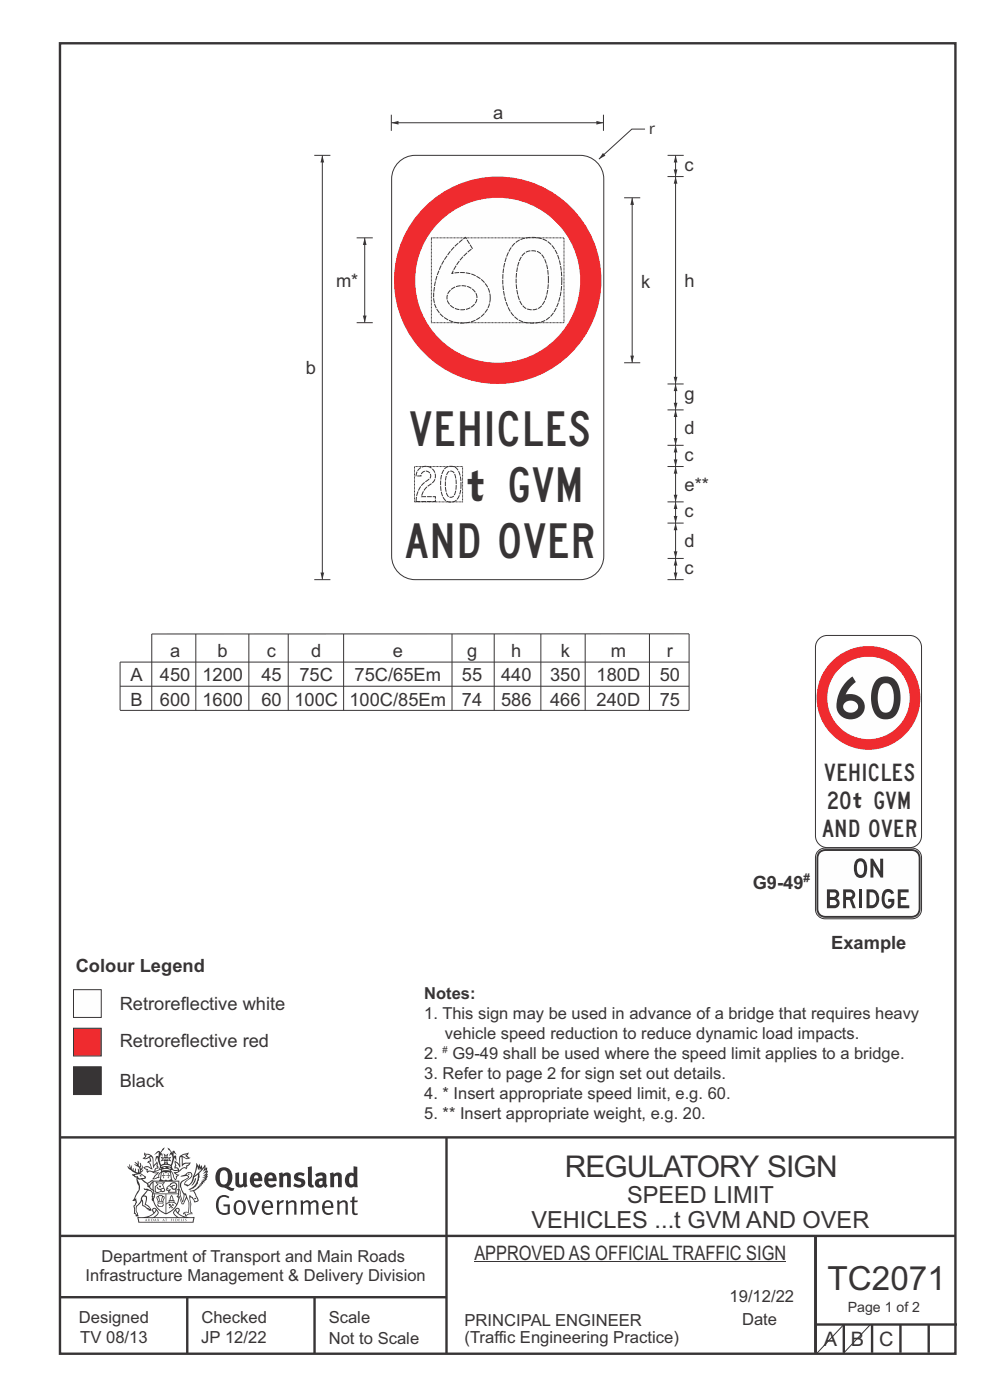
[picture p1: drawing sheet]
<svg xmlns="http://www.w3.org/2000/svg" width="210mm" height="297mm" viewBox="0 0 210 297" stroke-linecap="round" stroke-linejoin="round" font-family="sans-serif">
<path d="M41.5 134.5v16.2M52.8 134.5v16.2M61.1 134.5v16.2M72.9 134.5v16.2M95.9 134.5v16.2M104.8 134.5v16.2M114.7 134.5v16.2M124.1 134.5v16.2M137.8 134.5v16.2M25.5 150.7h120.7v-16.2h-114v16.2M25.5 145.6h120.7M146.2 140.5h-120.7v10.1" fill="none" stroke="#373435" stroke-width=".21"/>
<g fill="none" stroke="#373435" stroke-width=".51">
<path d="M12.7 9.2h190v278h-190zM12.7 241.3h190M94.7 241.4v45.8M12.7 275.2h82M12.7 262.2h190.1M39.7 275.2v12M66.7 275.2v12M173 262.1v24.9M173 281h30M179 281v6M185 281v6M191 281v6"/>
<path d="M197 281v6"/>
</g>
<path d="M15.6 210h5.9v5.8h-5.9z" fill-rule="evenodd" fill="#fefefe" stroke="#373435" stroke-width=".21"/>
<path d="M15.6 218.1h5.9v5.9h-5.9z" fill-rule="evenodd" fill="#ed3237" stroke="#373435" stroke-width=".21"/>
<path d="M15.6 226.3h5.9v5.9h-5.9z" fill-rule="evenodd" fill="#373435" stroke="#373435" stroke-width=".21"/>
<path d="M179 281l-5.8 6.2" fill="none" stroke="#373435" stroke-width=".21"/>
<g fill="#373435">
<path d="M47 248.4a2.55 2.55 0 0 0 0 2.7l.3 .2a.81 .81 0 0 0 1-1v-.5a1.04 1.04 0 0 0-1.1-1.5zM46.3 248.1a1.82 1.82 0 0 1 2.1-.2 1.82 1.82 0 0 1 .9 1.8 2.29 2.29 0 0 1-.8 2l.7 .3h.5l-.2 .6a2.87 2.87 0 0 1-2-.7 2.12 2.12 0 0 1-1.7-3.1z" fill-rule="evenodd"/>
<path d="M49.9 248.9l.8-.2v2a.46 .46 0 0 0 .3 .6 .46 .46 0 0 0 .6-.3v-2.1l.7-.2v2.4l.2 .5-.5 .3-.3-.3a1.02 1.02 0 0 1-1.2 .3 1.02 1.02 0 0 1-.6-1.1z" fill-rule="evenodd"/>
<path d="M54 249.5l-.1 .5h.9a.49 .49 0 0 0-.2-.6 .49 .49 0 0 0-.6 .1zM53.4 249.1a1.34 1.34 0 0 1 1.6-.2 1.34 1.34 0 0 1 .6 1.5v.2h-1.7a.77 .77 0 0 0 .5 .8 .77 .77 0 0 0 .9-.4l.3 .5a1.59 1.59 0 0 1-2 .2 1.59 1.59 0 0 1-.5-2.1z" fill-rule="evenodd"/>
<path d="M57 249.5l-.1 .5h1a.49 .49 0 0 0-.2-.6 .49 .49 0 0 0-.7 .1zM56.4 249.1a1.34 1.34 0 0 1 1.6-.2 1.34 1.34 0 0 1 .7 1.5v.2h-1.8a.77 .77 0 0 0 .5 .8 .77 .77 0 0 0 .9-.4l.4 .5a1.59 1.59 0 0 1-2.1 .2 1.59 1.59 0 0 1-.5-2.1z" fill-rule="evenodd"/>
<path d="M59.2 248.9l.7-.2 .1 .4a.95 .95 0 0 1 1-.3 .95 .95 0 0 1 .7 .8v2.3h-.8v-2.3a.46 .46 0 0 0-.8 .1v2.2h-.8z" fill-rule="evenodd"/>
<path d="M62.6 249.1a1.75 1.75 0 0 1 2-.1l-.2 .5-.6-.2a.43 .43 0 0 0-.6 .3l.4 .3a1.04 1.04 0 0 1 1.2 1.1 1.04 1.04 0 0 1-1.4 1l-1.2-.4 .3-.6 1 .4 .4-.4a.88 .88 0 0 0-1-.5l-.4-.2-.1-.4z" fill-rule="evenodd"/>
<path d="M65.3 247.6l.8-.2 .1 3.8 .3 .2 .1 .4a.88 .88 0 0 1-1 0 .88 .88 0 0 1-.3-1z" fill-rule="evenodd"/>
<path d="M67.8 250.6a.43 .43 0 0 0-.1 .7 .43 .43 0 0 0 .7-.1v-.7zM66.8 249.1a1.7 1.7 0 0 1 2.4 .1v1.9l.3 .4-.4 .5-.5-.4a1.03 1.03 0 0 1-1.7-.1 1.03 1.03 0 0 1 .8-1.5h.7v-.4a.8 .8 0 0 0-1.2 .1z" fill-rule="evenodd"/>
<path d="M70 248.9l.7-.2 .1 .4a.95 .95 0 0 1 1-.3 .95 .95 0 0 1 .7 .8v2.3h-.8v-2.3a.46 .46 0 0 0-.8 .1v2.2h-.8z" fill-rule="evenodd"/>
<path d="M74.3 249.5a1.48 1.48 0 0 0 0 1.7h.5l.2-.1v-1.5l-.3-.2zM75 247.4l.8 .1 .1 4.4h-.7l-.1-.2a1.26 1.26 0 0 1-1.4 0 1.26 1.26 0 0 1-.5-1.3 1.29 1.29 0 0 1 .4-1.4 1.29 1.29 0 0 1 1.4-.1z" fill-rule="evenodd"/>
<path d="M46.4 253.9a1.72 1.72 0 0 1 2.3 0l-.3 .3a1.24 1.24 0 0 0-1.4-.2 1.24 1.24 0 0 0-.6 1.4 1.49 1.49 0 0 0 1.2 1.9l.7-.1v-1.3h-.8l-.1-.4h1.3v1.9a1.93 1.93 0 0 1-2.2 0 1.93 1.93 0 0 1-.7-2.2l.2-.8z" fill-rule="evenodd"/>
<path d="M50.4 255.1a1.65 1.65 0 0 0 .2 2.2 .99 .99 0 0 0 1-1.4 .78 .78 0 0 0-.4-.8 .78 .78 0 0 0-.8 0zM50 254.9a1.33 1.33 0 0 1 1.6-.1 1.33 1.33 0 0 1 .5 1.4 1.31 1.31 0 0 1-1.3 1.6 1.31 1.31 0 0 1-1.2-1.6v-.6z" fill-rule="evenodd"/>
<path d="M52.5 254.7l.4-.1 .9 2.6 .8-2.5h.5l-1.1 3h-.5z" fill-rule="evenodd"/>
<path d="M56.3 255.2l-.2 .7h1.3a.7 .7 0 0 0-.3-.8 .7 .7 0 0 0-.8 .1zM55.9 255a1.22 1.22 0 0 1 1.5-.2 1.22 1.22 0 0 1 .5 1.5h-1.8a.93 .93 0 0 0 .5 1 .93 .93 0 0 0 1.1-.2l.2 .3a1.43 1.43 0 0 1-1.8 .1 1.43 1.43 0 0 1-.6-1.7z" fill-rule="evenodd"/>
<path d="M58.7 254.7l.4-.1 .1 .5 .4-.4 .6-.1-.2 .5a.66 .66 0 0 0-.8 .7v1.9h-.4z" fill-rule="evenodd"/>
<path d="M60.6 254.7l.4-.1 .1 .5a.94 .94 0 0 1 1-.5 .94 .94 0 0 1 .8 .8v2.3h-.5l-.1-2.5a.81 .81 0 0 0-1.2 .3v2.2h-.4z" fill-rule="evenodd"/>
<path d="M63.7 254.7l.5-.1 .1 .5 .4-.3a.78 .78 0 0 1 1.1 .3 .9 .9 0 0 1 1-.5 .9 .9 0 0 1 .8 .8v2.3h-.5l-.1-2.5a.67 .67 0 0 0-1.1 .3v2.2h-.5v-2.4l-.4-.3-.7 .4v2.3h-.5z" fill-rule="evenodd"/>
<path d="M69 255.2l-.1 .7h1.3a.7 .7 0 0 0-.3-.8 .7 .7 0 0 0-.9 .1zM68.7 255a1.22 1.22 0 0 1 1.5-.2 1.22 1.22 0 0 1 .5 1.5h-1.8a.93 .93 0 0 0 .4 1 .93 .93 0 0 0 1.2-.2l.1 .3a1.44 1.44 0 0 1-1.7 .1 1.44 1.44 0 0 1-.6-1.7z" fill-rule="evenodd"/>
<path d="M71.4 254.7l.5-.1 .1 .5a.94 .94 0 0 1 1-.5 .94 .94 0 0 1 .8 .8v2.3h-.5l-.1-2.5a.81 .81 0 0 0-1.2 .3v2.2h-.4z" fill-rule="evenodd"/>
<path d="M74.7 253.9l.5-.1v.9h.7l-.1 .3h-.6v2.2l.1 .2h.5l.1 .3a.75 .75 0 0 1-1.2-.6v-2.1h-.4v-.3h.4z" fill-rule="evenodd"/>
<path d="M30.8 244.9l1.1 .3-.9 .5h-.4l.6-.5zM31.8 245.4h.2a2.44 2.44 0 0 1 .4 1.9l.1 .5 .7-1-.1 .6 .3 .3a.57 .57 0 0 0-.6 .7l-1-.1-.5 .2 .2-.5-.8-.3 .7-.1 .9 .5 .1-.1-.6-1.3-.2-.2h.5zM30.7 244.4l-.1 .5 .2 .4-.6 .4a1.04 1.04 0 0 0 1.4-.1l.2 .6-.3 .1-.2 .4a.94 .94 0 0 1 .8 1.1l-.2-.1a1.16 1.16 0 0 0-1.5-.1l.3 .4 .4 .2 .1 .5 .2 .1 .1-.2a.94 .94 0 0 1 1.1 .2l.8 .1-1.2 1.2a1.13 1.13 0 0 0 1.2-.2l.4-.1-.1-.4 .5-.8a.83 .83 0 0 0-.6 1.1l-.3-.1-.7 .4 1.1-1.4-.5 .1-.5-.1 1.3-.5-.1-.1-.9 .4v-.3l.2-.2 .3 .1 .1-.3-.2-.4v-.6l-.1-.4-.7 1v-.7a1.42 1.42 0 0 0-1.6-1.8z" fill-rule="evenodd"/>
<path d="M38.5 245.2l.5-.2 .7-.1-.6 .3 .8 .5h-.3zM38.3 245.5l.2-.1 .1 2a1.69 1.69 0 0 1 1.6-.6l-.8 .5 .1 .5a1.1 1.1 0 0 0-1.5 .6l-.1-.5-.2-.2h-.5l.3-.4-.3-.7a1.42 1.42 0 0 1 .8 1.1l.2-.1zM37.1 246.2l.1 1-.2 .3 .1 .4h.5l.1 .2a.96 .96 0 0 1-1.1-.1l-.1 .1a1.06 1.06 0 0 0 1.3 .2v.1a.72 .72 0 0 1-1 .2l.3 .5 .6 .2-.4 .2-.1 .6-.2-.3-.4-1.1-.4-.4 .4 .9a1.54 1.54 0 0 0 .7 1.2l.2-.3a.58 .58 0 0 1 .4-.8l.2-.1h-.3l-.5-.3 .9-.5a.93 .93 0 0 1 1.2-.5v.2l.2-.2 .1-.5a.99 .99 0 0 0 .7-.8l-1.3 .1-.3 .2-.1-1.4 .9 .4 .9-.3h-.4l-.5-.4 .4-.7-.6 .2a1.46 1.46 0 0 0-1.4 2.1v.4l-.2-.4z" fill-rule="evenodd"/>
<path d="M35.6 248.9l.2 .1-.1 .3 .4 .1h-.4v.6l-.1-.6h-.3l.3-.1z" fill-rule="evenodd"/>
<path d="M34.6 248.9l.2 .1v.3l.3 .1h-.3l-.1 .6v-.6h-.4l.4-.1z" fill-rule="evenodd"/>
<path d="M34.3 248.8a.57 .57 0 0 1 .9 .2 .57 .57 0 0 1 .9-.2l.2 1.4h-.2a.57 .57 0 0 1-.9 0 .69 .69 0 0 1-1.1 0zM34.2 248.1l-.3 2.1-.2 .4h3l-.2-.4-.3-2.1h-.2v.2l-.8-.1-.8 .1v-.2z" fill-rule="evenodd"/>
<path d="M34.2 252.4a.3 .3 0 0 0 .6 0 .3 .3 0 0 0-.6 0zM33.3 250.9l.3 .3-.3 .4a.79 .79 0 0 0 0 1.3l.8-.2-.1-.3a.55 .55 0 0 1-.7-.6l.1-.1 .2 .3 .3 .2 .8-.2-.4-.7 .4-.4-.7 .2zM33 250.7l1.1 .2 .9-.2-.4 .6 .4 1.2a.56 .56 0 0 1-.8 .3l-.2 .1a.73 .73 0 0 1-.9 .1 .73 .73 0 0 1-.3-1v-.4l.6-.4z" fill-rule="evenodd"/>
<path d="M35.6 251.8l.7-.4a.58 .58 0 0 1 1-.1 .58 .58 0 0 1-.4 .9l-.3-.3a.43 .43 0 0 1 .6-.4 .57 .57 0 0 0-.8 .2l-.2-.1-.3 .1 .4 .2a.55 .55 0 0 0 .9 .4v.5h-1.3l.3-.4-.1-.1-.6 .1 .2-.3-.2-.1zM35.4 251.8l-.1 .2a.39 .39 0 0 0 .2 .6h.3l-.2 .4h1.9l-.1-.8a.86 .86 0 0 0-.1-1.3 .86 .86 0 0 0-1.3 .4z" fill-rule="evenodd"/>
<path d="M36 254.8h.8v.2h-.8zM36.4 253.8l.2 .8h-.4zM36.4 253.5l-.3 .5-.1 .6h-.2v.4l-.7 .4 .2 .1a1.48 1.48 0 0 1 2.1 .2l.2-.1-.6-.5v-.5h-.2l-.1-.6z" fill-rule="evenodd"/>
<path d="M35.8 255.4l.4 .1 .1 .3 .3-.2-.2-.2a.38 .38 0 0 1 .5 .5l-.2-.2-.3 .2 .3 .2-.3 .3-.1-.4-.4 .4-.1-.2 .4-.3-.1-.1-.2 .1z" fill-rule="evenodd"/>
<path d="M34.5 254h.2v.2l-.2 .6h-.2zM33.6 255.3h.9v.2a.55 .55 0 0 1-.8 .4v-.2l-.2-.1zM33.4 254h.2l.2 .8h-.2zM33.6 255l.8-.1 .1 .2h-.8zM33.8 253.7h.5l-.2 1.1h-.1zM33.3 253.8l-.1 .3 .3 1.1a.48 .48 0 0 0-.1 .6 .48 .48 0 0 0 .5 .2h.5a.49 .49 0 0 0 .2-.8l.3-1.1-.1-.3a1.42 1.42 0 0 0-1.5 0z" fill-rule="evenodd"/>
<path d="M33.7 251.5l.4 .1 .1 .3h-.3z" fill-rule="evenodd"/>
<path d="M41.3 250.1l.3-.2-.2 .8-.6 .8h-.2l.5-.7z" fill-rule="evenodd"/>
<path d="M39.7 249l.3-.2 .5 .2a.88 .88 0 0 1-.6 1.1 1.22 1.22 0 0 0-.8 1.3l.5 .2a.72 .72 0 0 0 .9-.4l.5-.8 .2-.6 .8-.6v.2a2.85 2.85 0 0 1-2 2.9l.1 .1a2.13 2.13 0 0 0 1.9-1.5v-.3a2.01 2.01 0 0 0 .3-1.7l1.1-1.3-.4 1 .7-.5-.7 1 .8-.4-.8 .8 .7-.2-.9 .6 .8-.1-.8 .4h.7l-.8 .3 .3 .2h-.4l.2 .3h-.4l.2 .3h-.4l.1 .2h-.1a2.16 2.16 0 0 1-2 1.1l.1 .2 .4-.1a.76 .76 0 0 1 .7 .8l.5 1.2-.6 .2a1.45 1.45 0 0 0-1.1-1.3l.2 1.8-.1 1.8 .4 .3a1.07 1.07 0 0 0-1.2 .4v-.3l-.5-.2a.87 .87 0 0 1 1.1-.1v-.7a4.4 4.4 0 0 0-.6-3.1l-.1-.3h-.2a2.16 2.16 0 0 1-.7-2.2l.3-.4 1.2-.7a.55 .55 0 0 0-.4-.8zM37.8 252.4a.76 .76 0 0 1 .3 1.1l.6 1.6 .4-1.7 .2 .1a.61 .61 0 0 1-.1 .9l-.3 .8-.2 .1-.7-1.6-.3 .1a1.18 1.18 0 0 0 .1-1.4zM41.8 247.5l.2 .7 .3-.5v.6l.4-.5a1.9 1.9 0 0 1-1.2 1.4l-.3 .3zM38.2 249.6l1.4-.2 .2 .2v.3l-.5 .2a1.26 1.26 0 0 0-.9 1.9l.2 .7a1.84 1.84 0 0 1 .1 2.1l-.4-1.4a.96 .96 0 0 0-.4-1.2l-.4 .2a.78 .78 0 0 1 0 1.3l.1 .3h.4l.4 1.1a.38 .38 0 0 0 .2 .4 .38 .38 0 0 0 .4-.1l.6-1.2a2.94 2.94 0 0 1 .4 2.5l-.1 .4h-.8l-.3 .4v.2l.4-.1 .1 .4 .2 .1a1.02 1.02 0 0 1 1.3-.5v-.4l-.3-.1 .1-1.8-.3-1.3h.1a1.14 1.14 0 0 1 .8 1 .63 .63 0 0 0 .8-.2 .63 .63 0 0 0-.2-.9l-.6-1.2 .9-.6 .2-.4h.3l-.1-.2h.4l-.1-.3h.3l-.1-.3 .5-.1-.2-.2 .6-.4v-.2h-.2l.4-.5h-.3l.3-.5-.4 .1 .4-.5v-.3l-.3 .2 .2-.7-.1-.2-.4 .3v-.8l-.6 .8-.2-.8-.2 .5-.3-.7-.1 .6-.5-.8-.1 1.4-.6 1.8a1.81 1.81 0 0 1-1 1.5l-.6-.2a1.75 1.75 0 0 1 1.1-1.2 .75 .75 0 0 0 .1-1.3 .75 .75 0 0 0-1.2 .4z" fill-rule="evenodd"/>
<path d="M41.2 254.1h.3l.2 .2-.4 .1z" fill-rule="evenodd"/>
<path d="M29.4 258.4h11.6l-.1 .8h-11.4zM31.3 258.2l.5-.1a2.48 2.48 0 0 0 1.4-1.3l.3 .5-.5 .6-.5 .3zM32.5 256.6l.3-.2 .2 .1-.3 .7zM37.2 256.8a2.65 2.65 0 0 0 1.8 1.4h-1.1l-.5-.3-.5-.6zM37.4 256.5l.2-.1 .3 .2-.3 .6zM29.2 258.2l.1 1.2h11.8l.2-1.1-.2-.1a4.1 4.1 0 0 1-3.3-.9l.3-.4-.1-.6a1.06 1.06 0 0 0-1.3 1l.2 .4 .6 .5h-4.7l.3-.1a.84 .84 0 0 0 .6-.8 .84 .84 0 0 0-.5-.8l-.3-.2h-.5l-.1 .6 .3 .4a4.2 4.2 0 0 1-3.4 .9z" fill-rule="evenodd"/>
<path d="M31 258.7l.1 .2h-.2zM31 258.5l-.3 .6 .4-.2 .2 .2z" fill-rule="evenodd"/>
<path d="M31.3 258.6h.3v.4a.25 .25 0 0 0 .2-.1 .25 .25 0 0 0-.1-.3h.1a.29 .29 0 0 1 0 .4 .29 .29 0 0 1-.4 0 .29 .29 0 0 1 0-.4z" fill-rule="evenodd"/>
<path d="M32.2 258.6a.22 .22 0 0 1 .3 .2 .22 .22 0 0 1-.3 .2zM32 258.6l.1 .4a.33 .33 0 0 0 .4 0 .33 .33 0 0 0 0-.4 .33 .33 0 0 0-.5 0z" fill-rule="evenodd"/>
<path d="M32.9 258.7l.1 .2h-.2zM32.9 258.5l-.2 .6 .3-.2 .2 .2z" fill-rule="evenodd"/>
<path d="M33.3 258.6h.2l.1 .1 .2-.1-.2 .2 .2 .3-.3-.3-.1 .3h-.1l.2-.3z" fill-rule="evenodd"/>
<path d="M34.7 258.7l.1 .2h-.2zM34.7 258.5l-.3 .6 .4-.2 .2 .2z" fill-rule="evenodd"/>
<path d="M35 258.5h.5l-.2 .1v.5h-.2l.1-.5z" fill-rule="evenodd"/>
<path d="M36.2 258.6l.3-.1-.1 .1v.2h.1h-.1v.3h-.2z" fill-rule="evenodd"/>
<path d="M36.7 258.6h.2v.5h-.2z" fill-rule="evenodd"/>
<path d="M37.3 258.6a.22 .22 0 0 1 .3 .2 .22 .22 0 0 1-.3 .2zM37.1 258.6v.4a.33 .33 0 0 0 .5 0 .33 .33 0 0 0 0-.4 .33 .33 0 0 0-.5 0z" fill-rule="evenodd"/>
<path d="M37.8 258.6l.4-.1-.2 .1v.2h.1h-.1v.2l.2 .1h-.4z" fill-rule="evenodd"/>
<path d="M38.4 258.6h.2l-.1 .4 .2 .1h-.3z" fill-rule="evenodd"/>
<path d="M38.9 258.6h.2v.5h-.2z" fill-rule="evenodd"/>
<path d="M39.3 258.6h.2h-.1l.2 .3-.2 .2-.1-.1v-.1l.2 .1z" fill-rule="evenodd"/>
<path d="M34.2 247.4a1.51 1.51 0 0 1 2 .2 2.67 2.67 0 0 0-2.1 0zM35.7 247.6l.4 .1 .1 .3-.4-.1zM34.6 247.6h.5l.1 .2h-.4zM34 247.8l.3 .2h-.3zM34.9 246.9l.3-.2 .3 .2zM34.9 245.6l.2 .1v.3h-.2zM35 245.1l.2 .2 .2-.2-.1 .3h-.2zM35.1 246.3h.2l.1 .4-.2-.2-.2 .2zM35.3 245.7l.2-.1v.4h-.2zM34.4 245.7h.3l.1 .3-.4 .1 .2-.2zM35.7 245.7h.3l-.2 .2 .2 .2-.4-.1zM32.7 244.9l1-.5-.1 1-.2-.2-.3 .2-.3 1.1 .5-1 .3 .9a1.84 1.84 0 0 1 .2 1.7l.4 .1a2.48 2.48 0 0 1 2.2 0l.2-.2-.2-.7 .7-1.8 .4 .7-.2-1-.2-.1-.2 .3v-.9l.6 .4-.6-.8-.3 .1-.1 .4-.5-.9-.5-.3 .2 .5 .6 .5-.5 .8 .4-.4a2.06 2.06 0 0 1 0 2.3l-.5-.2-.2-.6 .1-.1 .8 .2-.4-.5 .4-.5-.7 .2-.2-.2 .2-.7-.5 .4-.5-.4 .2 .7-.2 .2-.7-.2 .4 .5-.4 .5 .8-.2 .1 .1-.2 .6-.5 .2a2.02 2.02 0 0 1 0-2.2l.3 .5-.1-.7-.3-.1 .8-1.2-.4 .3-.5 .8-.2-.3a.8 .8 0 0 0-.8 .5z" fill-rule="evenodd"/>
<path d="M29.2 250.1l.3 .1a.61 .61 0 0 1 .8 .4l.3 .2a.8 .8 0 0 1 .6 1l.4 .1 .5 .5a1 1 0 0 1 .5 1.1l-.1 .7v-.5h-.1a.96 .96 0 0 0-.8-1.3l-.2-.2h-.7l-.1-.1-.1 .1 .1 .3h.6l-1.2 1.3-.2 1-.4 .6a1.33 1.33 0 0 0-.5 1.8l.2 .5a1.26 1.26 0 0 1-.5-1.5l-.1-.3a1.56 1.56 0 0 0 .4-1.7l-.3 .2 .2-.5a3.2 3.2 0 0 0 .7-3zM30.4 253.9h.4a2.06 2.06 0 0 1-.1 1.6l.7 .5 .4 .4-.6-.1-.8-.6-.1-.9a.51 .51 0 0 1 .1-.9zM28.6 249.3a1.52 1.52 0 0 1 2.1 .5l-1.1 .2-.2-.1-.1-.4h-.5zM27.5 247v.8l-.3-.4h-.1a3.1 3.1 0 0 0 1.9 1.6l-1 .1 .5 .6 .5 .1 .1 1.1a1.84 1.84 0 0 1-.3 2.5l-.4 .9-.3 .4 .2 .1 .4-.1 .1 .4-.2 .5-.3 .2 .1 1.7h.2l.3 .5 .1 .1 .4-.1-.1-.5a1.3 1.3 0 0 1-.1-1.7l.9-1 .1 1.1 .6 .2 .5 .5 .1-.1 .2 .3h.5a1.85 1.85 0 0 0-1.2-1.4l.1-.3a1.39 1.39 0 0 0 0-1.4l-.5-.1 .5-.5a.66 .66 0 0 1 .9-.4 .66 .66 0 0 1 .3 .9l-.1 .4 .2-.1v.2l-.1 .3 .2 .5 .1-.3a2.24 2.24 0 0 0 .1-2.2 .73 .73 0 0 1-.7-.7 .73 .73 0 0 1 .6-.7v-.2a.94 .94 0 0 0-.9 .8 .48 .48 0 0 1-.1-.6 .48 .48 0 0 1 .5-.2l.5-.3a.51 .51 0 0 0-.8 .2l-.5 .2-1-.8h.6l.2-.5-1.2-.7 .5-.5v-.3l-.5 .4 .1-.2a.69 .69 0 0 0 .2-1v.4l-.2 .3v-1.1l-.3-.2 .1 .6-.1 .2-.4-1.3v.7l-.6-.4 .5 .7-.6-.2 .3 .3a1 1 0 0 1 .7 1.4l-.2-.8v.9l-.5-.2v-.8l-.2 .7-.2-.1-.1-.6-.2 .4-.2-.2 .1-.7-.2 .5z" fill-rule="evenodd"/>
<path d="M29.6 249.4l.2-.1 .3 .2z" fill-rule="evenodd"/>
<path d="M32.4 250.5h5.6v2l-.2-.1v-1.7h-5.2v2.5h5.2v-.8l.1 .2-.1 1.1v-.3h-2.5v4a4.1 4.1 0 0 0 2.6-3.6l.1-.1a4 4 0 0 1-2.8 3.9 4.2 4.2 0 0 1-2.8-4.7l.1 1.2 .1-.1a3.8 3.8 0 0 0 2.5 3.4v-4h-2.5l-.2-.9z" fill-rule="evenodd"/>
<circle cx="40" cy="249.1" r=".17"/>
</g>
<path d="M173.5 135.7a2.5 2.5 0 0 1 2-.9h17.5a2.51 2.51 0 0 1 2.5 2.5v40a2.51 2.51 0 0 1-2.5 2.5h-17.5a2.51 2.51 0 0 1-2.5-2.5v-40v-.6z" fill="none" stroke="#373435" stroke-width=".21"/>
<circle cx="184.2" cy="148.1" r="11" fill="#ef2b2f"/>
<g fill="#fefefe">
<path d="M173.6 180.5l.9-.5 .5-.1h18.5a2.01 2.01 0 0 1 2 2v11a2.01 2.01 0 0 1-2 2h-18.5a2.01 2.01 0 0 1-2-2v-11v-.5z" fill-rule="evenodd"/>
<circle cx="184.2" cy="148.1" r="8.7"/>
</g>
<path d="M173.6 180.5l.9-.5 .5-.1h18.5a2.01 2.01 0 0 1 2 2v11a2.01 2.01 0 0 1-2 2h-18.5a2.01 2.01 0 0 1-2-2v-11v-.5z" fill="none" stroke="#373435" stroke-width=".21"/>
<path d="M173.7 180.6l.4-.2 .9-.3h18.5a1.8 1.8 0 0 1 1.8 1.8v11a1.82 1.82 0 0 1-1.8 1.8h-18.5a1.81 1.81 0 0 1-1.8-1.8v-11l.2-.9z" fill-rule="evenodd" fill="#373435"/>
<path d="M173.9 181.1l.3-.3 .8-.3h18.4a1.43 1.43 0 0 1 1.5 1.5v10.9a1.42 1.42 0 0 1-1.5 1.4h-18.4a1.42 1.42 0 0 1-1.4-1.4v-10.9z" fill-rule="evenodd" fill="#fefefe"/>
<g fill="#373435">
<path d="M175.4 188.7h1.6a1 1 0 0 1 1 .8 1 1 0 0 1-.5 1.1 1.1 1.1 0 0 1 .6 1.2 1.1 1.1 0 0 1-1.1 .9h-1.6zM176 189.3v1h.8l.4-.2a.42 .42 0 0 0 .2-.5 .42 .42 0 0 0-.4-.3zM176 190.9v1.1h1.1a.57 .57 0 0 0 .4-.6 .57 .57 0 0 0-.6-.5z" fill-rule="evenodd"/>
<path d="M179.5 189.3v1h.8a.49 .49 0 0 0 .5-.5 .49 .49 0 0 0-.5-.5zM178.8 188.7h1.5a1.12 1.12 0 0 1 1.1 .8 1.12 1.12 0 0 1-.6 1.3l.7 1.9h-.6l-.7-1.8h-.7v1.8h-.7z" fill-rule="evenodd"/>
<path d="M182.3 188.7h.6v4h-.6z" fill-rule="evenodd"/>
<path d="M183.8 188.7a1.99 1.99 0 0 1 2.5 1 2.11 2.11 0 0 1-.2 2.3 2.11 2.11 0 0 1-2.3 .7zM184.4 189.3v2.7a1.42 1.42 0 0 0 1.4-.8 1.42 1.42 0 0 0-.2-1.6l-.3-.2z" fill-rule="evenodd"/>
<path d="M187.5 188.9a1.3 1.3 0 0 1 2.1 .6l-.5 .2a.71 .71 0 0 0-.9-.5 .71 .71 0 0 0-.5 .8l-.1 .8a.94 .94 0 0 0 .2 1 .94 .94 0 0 0 1 .2l.2-.2 .1-.5h-.7v-.6h1.3a1.46 1.46 0 0 1-.2 1.5 1.46 1.46 0 0 1-1.5 .5 2.7 2.7 0 0 1-.5-3.8z" fill-rule="evenodd"/>
<path d="M190.4 188.7h2.3v.6h-1.6v1h1.1v.6h-1.1v1.2h1.8v.6h-2.5z" fill-rule="evenodd"/>
<path d="M181.8 182.3a1.39 1.39 0 0 1 1.5 0 1.39 1.39 0 0 1 .6 1.3v.6a1.62 1.62 0 0 1-1.8 2 2.21 2.21 0 0 1-.9-2.7l.1-.5zM182 182.9l-.2 1.3a1.19 1.19 0 0 0 .7 1.4 .79 .79 0 0 0 .8-.9v-.5a1.19 1.19 0 0 0-.8-1.5z" fill-rule="evenodd"/>
<path d="M184.6 182.2h.6l1.5 2.6v-2.6h.6v4h-.5l-1.5-2.6v2.6h-.7z" fill-rule="evenodd"/>
</g>
<path d="M136.8 27.4h-2.8l-7 6.4M100.6 267.7h66.2M184.6 281l-5.8 6.2" fill="none" stroke="#373435" stroke-width=".21"/>
<path d="M127.9 32.5l.5 .5-1.4 .8z" fill="#373435"/>
<path d="M83 26h45" fill="none" stroke="#373435" stroke-width=".21"/>
<g fill="#373435">
<path d="M126.5 25.7l1.5 .3-1.5 .4z"/>
<path d="M83 26l1.5-.3v.7z"/>
</g>
<path d="M128 24.3v3.5M141.6 106.5h3.4M141.6 118.5h3.4M143.3 111v7.5" fill="none" stroke="#373435" stroke-width=".21"/>
<g fill="#373435">
<path d="M143.3 111l.4 1.5h-.8z"/>
<path d="M142.9 117h.8l-.4 1.5z"/>
</g>
<path d="M143.3 118.5v4.5" fill="none" stroke="#373435" stroke-width=".21"/>
<g fill="#373435">
<path d="M143.3 118.5l.4 1.5h-.8z"/>
<path d="M142.9 121.5h.8l-.4 1.5z"/>
</g>
<path d="M143.3 106.5v4.5" fill="none" stroke="#373435" stroke-width=".21"/>
<g fill="#373435">
<path d="M143.3 106.5l.4 1.5h-.8z"/>
<path d="M142.9 109.5h.8l-.4 1.5z"/>
</g>
<path d="M143.3 37.5v44M141.6 81.5h3.4M141.6 111h3.4" fill="none" stroke="#373435" stroke-width=".21"/>
<g fill="#373435">
<path d="M143.3 37.5l.4 1.5h-.8z"/>
<path d="M142.9 79.9h.8l-.4 1.6z"/>
</g>
<path d="M84.9 34.1a5 5 0 0 1 3.2-1.1h35a5 5 0 0 1 5 5v80a5 5 0 0 1-5 5h-35a5 5 0 0 1-5-5v-80a5 5 0 0 1 1.8-3.9zM132.4 42h3.4M134.1 42v35M132.4 77h3.4" fill="none" stroke="#373435" stroke-width=".21"/>
<g fill="#373435">
<path d="M134.1 42l.4 1.5h-.8z"/>
<path d="M133.7 75.4h.8l-.4 1.6z"/>
</g>
<path d="M143.3 99v7.5" fill="none" stroke="#373435" stroke-width=".21"/>
<g fill="#373435">
<path d="M143.3 99l.4 1.5h-.8z"/>
<path d="M142.9 105h.8l-.4 1.5z"/>
</g>
<path d="M141.6 99h3.4M141.6 94.5h3.4M143.3 94.5v4.5" fill="none" stroke="#373435" stroke-width=".21"/>
<g fill="#373435">
<path d="M143.3 94.5l.4 1.5h-.8z"/>
<path d="M142.9 97.5h.8l-.4 1.5z"/>
</g>
<path d="M68.4 33v90M83 24.3v3.5M141.6 123h3.4" fill="none" stroke="#373435" stroke-width=".21"/>
<g fill="#373435">
<path d="M68.4 33l.4 1.5h-.8z"/>
<path d="M68 121.5h.8l-.4 1.5z"/>
</g>
<path d="M77.4 50.5v18" fill="none" stroke="#373435" stroke-width=".21"/>
<g fill="#373435">
<path d="M77.4 50.5l.4 1.5h-.8z"/>
<path d="M77 66.9h.8l-.4 1.6z"/>
</g>
<path d="M75.7 50.5h3.4M75.7 68.5h3.4" fill="none" stroke="#373435" stroke-width=".21"/>
<circle cx="105.6" cy="59.5" r="22" fill="#ef2b2f"/>
<circle cx="105.6" cy="59.5" r="17.5" fill="#fefefe"/>
<path d="M91.5 50.5h28.1v18h-28.1zM87.9 99h10.2v7.5h-10.2z" fill="none" stroke="#373435" stroke-width=".21" stroke-dasharray=".2 .1" stroke-linecap="butt"/>
<path d="M141.6 33h3.4M143.3 33v4.5" fill="none" stroke="#373435" stroke-width=".21"/>
<g fill="#373435">
<path d="M143.3 33l.4 1.5h-.8z"/>
<path d="M142.9 35.9h.8l-.4 1.6z"/>
</g>
<path d="M141.6 37.5h3.4M143.3 87v7.5" fill="none" stroke="#373435" stroke-width=".21"/>
<g fill="#373435">
<path d="M143.3 87l.4 1.5h-.8z"/>
<path d="M142.9 92.9h.8l-.4 1.6z"/>
</g>
<path d="M141.6 87h3.4M143.3 81.5v5.5" fill="none" stroke="#373435" stroke-width=".21"/>
<g fill="#373435">
<path d="M143.3 81.5l.4 1.5h-.8z"/>
<path d="M142.9 85.4h.8l-.4 1.6z"/>
</g>
<path d="M66.7 33h3.4M66.7 123h3.4" fill="none" stroke="#373435" stroke-width=".21"/>
<text font-size="24.5" fill="#373435" x="90.2" y="68.3">60</text>
<text font-size="12.2" fill="#373435" x="176.5" y="152.5">60</text>
<g font-size="10.2" fill="#373435">
<text x="86.8" y="94.6">VEHICLES</text>
<text x="87.8" y="106.4">20</text>
<text x="107.5" y="106.5">GVM</text>
<text x="85.9" y="118.4">AND OVER</text>
</g>
<text font-size="8.9" fill="#373435" x="98.7" y="106.3">t</text>
<text font-size="7.1" fill="#373435" x="175.6" y="273.7">TC2071</text>
<text font-size="6.3" fill="#373435" x="119.8" y="249.6">REGULATORY SIGN</text>
<g font-size="5.1" fill="#373435">
<text x="174.9" y="165.6">VEHICLES</text>
<text x="175.4" y="171.6">20</text>
<text x="185.2" y="171.6">GVM</text>
<text x="174.4" y="177.5">AND OVER</text>
</g>
<g font-size="5" fill="#373435">
<text x="133" y="255.2">SPEED LIMIT</text>
<text x="112.7" y="260.4">VEHICLES ...t GVM AND OVER</text>
</g>
<text font-size="4.5" fill="#373435" x="180.8" y="171.5">t</text>
<g font-size="4.2" fill="#373435">
<text x="100.6" y="267.2">APPROVED AS OFFICIAL TRAFFIC SIGN</text>
<text x="174.7" y="285.6">A</text>
<text x="180.4" y="285.6">B</text>
<text x="186.5" y="285.6">C</text>
</g>
<g font-size="3.9" fill="#373435">
<text x="104.6" y="25.2">a</text>
<text x="137.6" y="28.4">r</text>
<text x="145.2" y="36.2">c</text>
<text x="71.3" y="60.8">m*</text>
<text x="136" y="61">k</text>
<text x="145.2" y="60.8">h</text>
<text x="64.9" y="79.3">b</text>
<text x="145.2" y="84.8">g</text>
<text x="145.2" y="92.1">d</text>
<text x="145.2" y="97.7">c</text>
<text x="145.2" y="104.1">e**</text>
<text x="145.2" y="109.7">c</text>
<text x="145.2" y="116.1">d</text>
<text x="145.2" y="121.7">c</text>
<text x="36.1" y="139.3">a</text>
<text x="46.2" y="139.3">b</text>
<text x="56.6" y="139.3">c</text>
<text x="66" y="139.4">d</text>
<text x="83.3" y="139.3">e</text>
<text x="99.1" y="139.3">g</text>
<text x="108.5" y="139.3">h</text>
<text x="119" y="139.3">k</text>
<text x="129.6" y="139.3">m</text>
<text x="141.5" y="139.3">r</text>
<text x="27.7" y="144.5">A</text>
<text x="27.7" y="149.7">B</text>
<text x="33.9" y="144.5">450</text>
<text x="33.9" y="149.7">600</text>
<text x="42.9" y="144.5">1200</text>
<text x="42.9" y="149.7">1600</text>
<text x="55.4" y="144.5">45</text>
<text x="55.4" y="149.7">60</text>
<text x="62.4" y="149.8">100C</text>
<text x="63.5" y="144.6">75C</text>
<text x="74.1" y="149.7">100C/85Em</text>
<text x="75.2" y="144.5">75C/65Em</text>
<text x="98" y="144.5">55</text>
<text x="98" y="149.7">74</text>
<text x="106.3" y="144.5">440</text>
<text x="106.3" y="149.7">586</text>
<text x="116.7" y="144.5">350</text>
<text x="116.7" y="149.7">466</text>
<text x="126.6" y="144.5">180D</text>
<text x="126.6" y="149.7">240D</text>
<text x="140" y="144.5">50</text>
<text x="140" y="149.7">75</text>
<text x="159.7" y="188.6">G9-49</text>
<text x="176.3" y="201.3">Example</text>
<text x="16.1" y="206.2">Colour Legend</text>
<text x="25.4" y="214.3">Retroreflective white</text>
<text x="25.4" y="222.1">Retroreflective red</text>
<text x="25.4" y="230.6">Black</text>
</g>
<g font-size="3.5" fill="#373435">
<text x="90" y="212">Notes:</text>
<text x="90" y="216.2">1. This sign may be used in advance of a bridge that requires heavy</text>
<text x="94.4" y="220.4">vehicle speed reduction to reduce dynamic load impacts.</text>
<text x="90" y="224.7">2.</text>
<text x="96" y="224.7">G9-49 shall be used where the speed limit applies to a bridge.</text>
<text x="90" y="228.9">3. Refer to page 2 for sign set out details.</text>
<text x="90" y="233.1">4. * Insert appropriate speed limit, e.g. 60.</text>
<text x="90" y="237.4">5. ** Insert appropriate weight, e.g. 20.</text>
<text x="21.6" y="267.8">Department of Transport and Main Roads</text>
<text x="18.2" y="271.8">Infrastructure Management &amp; Delivery Division</text>
<text x="16.7" y="280.6">Designed</text>
<text x="42.7" y="280.6">Checked</text>
<text x="69.7" y="280.6">Scale</text>
<text x="98.5" y="281.3">PRINCIPAL ENGINEER</text>
<text x="154.7" y="276.1">19/12/22</text>
<text x="157.4" y="281.2">Date</text>
<text x="17" y="284.8">TV 08/13</text>
<text x="42.7" y="284.8">JP 12/22</text>
<text x="69.7" y="285.2">Not to Scale</text>
<text x="98.5" y="284.8">(Traffic Engineering Practice)</text>
</g>
<text font-size="3" fill="#373435" x="179.8" y="278.3">Page 1 of 2</text>
<text font-size="2.5" fill="#373435" x="170.4" y="187.1">#</text>
<text font-size="2" fill="#373435" x="93.9" y="223.5">#</text>
</svg>
